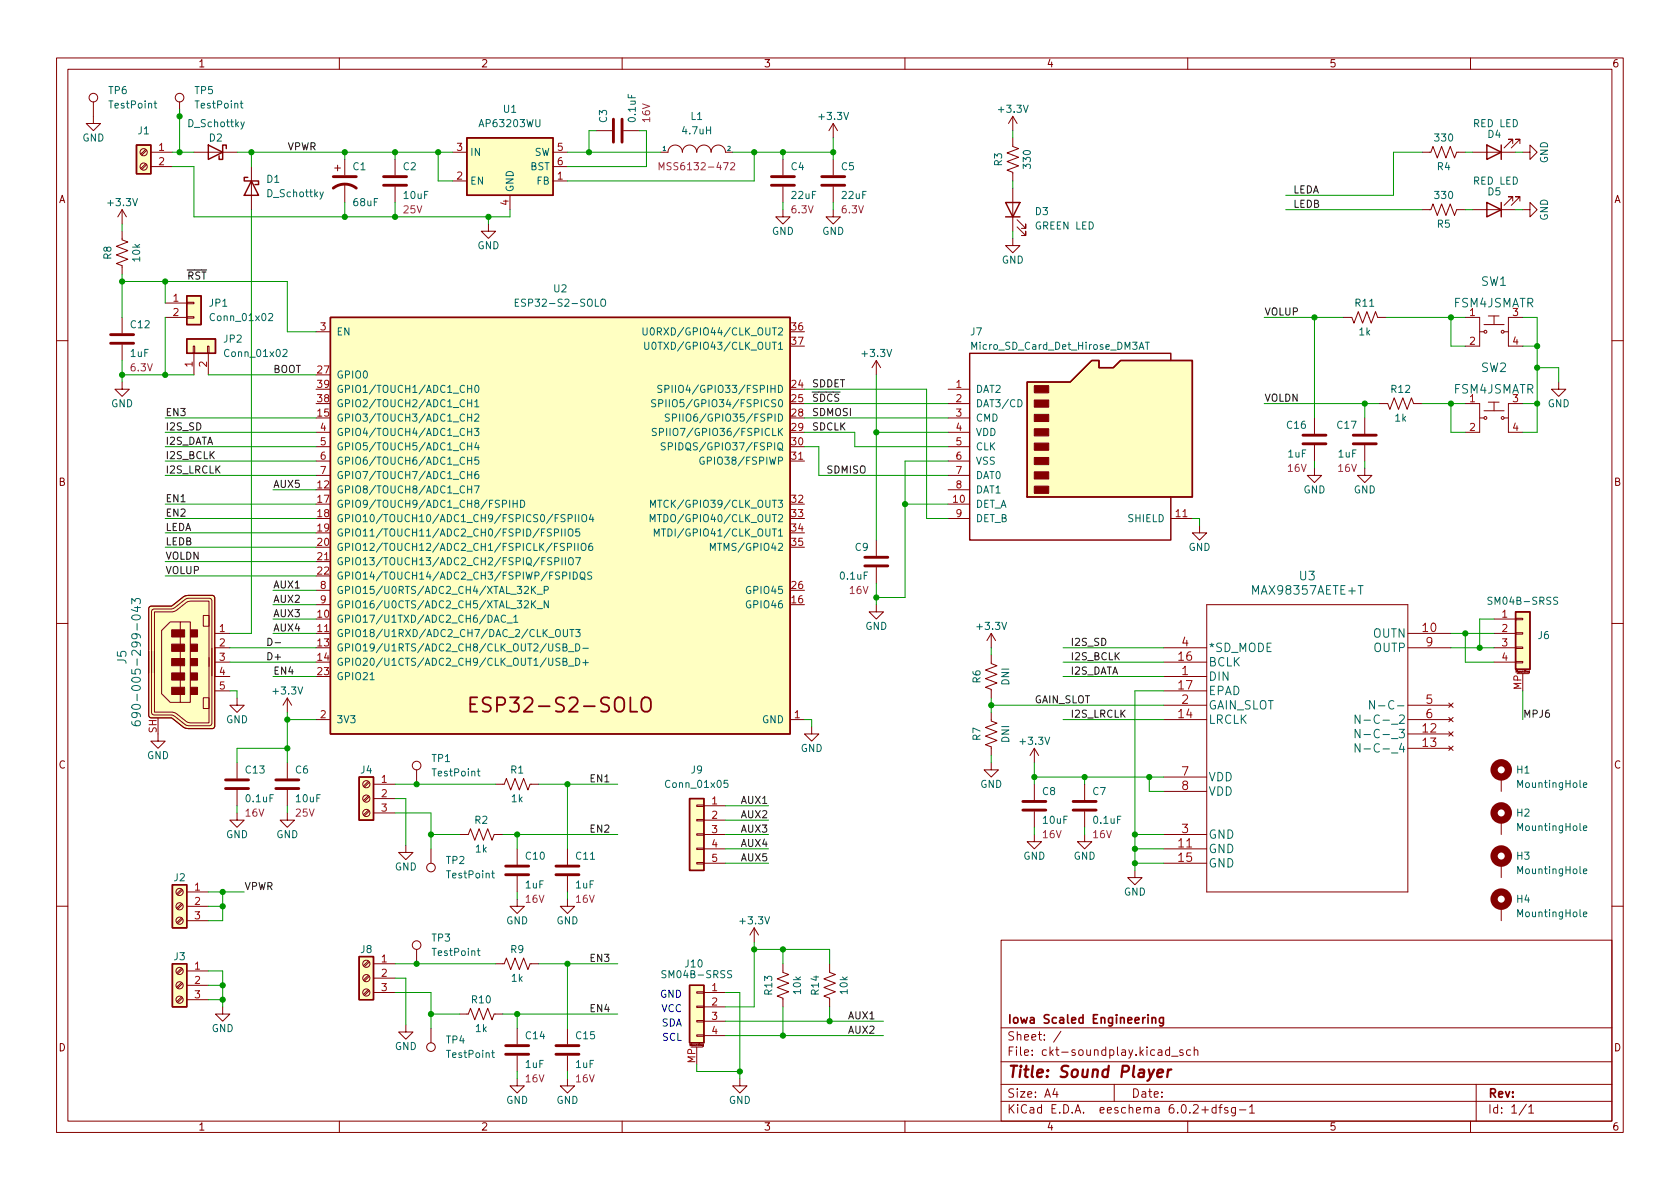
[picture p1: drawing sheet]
<svg xmlns="http://www.w3.org/2000/svg" width="297mm" height="210mm" viewBox="0 0 297 210" stroke-linecap="round" stroke-linejoin="round" font-family="sans-serif">
<g fill="none" stroke="#840000" stroke-width=".18">
<path d="M10 10.2h277v190.1h-277zM12 12.2h273v186.1h-273zM16.5 18v3.8h1.3l-1.3 1.3-1.3-1.3h1.3M31.7 18v2.6M60 10.2v2M110 10.2v2M160 10.2v2M210 10.2v2M260 10.2v2M21.6 37.1v2.5M21.6 37.1l-.8 1.2M21.6 37.1l.8 1.2"/>
<path d="M25.8 29l-.9 .8M25.8 26.4l-.9 .8M25.9 29.1l-.8 .9M25.9 26.6l-.8 .8M26.7 26.9h3.8M26.7 29.5h3.8M34.3 26.9h7.6M44.4 29.5v7.6M59.2 29.7h1M59.7 29.2v1M61 28.2v2.8M61 32.5v3.3"/>
<path d="M69.8 28.2v2.8M69.8 33v2.8M80 26.9h2.5M80 32h2.5M86.4 39.6v1.3h1.2l-1.2 1.3-1.3-1.3h1.3M90.2 34.5v2.6M97.8 26.9h2.5M97.8 32h2.5M97.8 29.5h2.5M105.4 23.1h2.8M110.2 23.1h2.8M116.8 26.9h1.3a1.27 1.27 0 0 1 1.3-1.3 1.27 1.27 0 0 1 1.2 1.3 1.27 1.27 0 0 1 1.3-1.3 1.27 1.27 0 0 1 1.3 1.3 1.27 1.27 0 0 1 1.3-1.3 1.27 1.27 0 0 1 1.2 1.3 1.27 1.27 0 0 1 1.3-1.3 1.27 1.27 0 0 1 1.3 1.3h1.2"/>
<path d="M138.4 37.1v1.2h1.3l-1.3 1.3-1.2-1.3h1.2M138.4 28.2v2.8M138.4 33v2.8M147.3 37.1v1.2h1.3l-1.3 1.3-1.3-1.3h1.3M147.3 21.8l-.7 1.3M147.3 21.8v2.6M147.3 28.2v2.8M147.3 33v2.8M147.3 21.8l.8 1.3M179.1 24.4v1.5l1 .4-2 .7 2 .8-2 .8 2 .7-2 .8 1 .4v1.5M179.1 20.6v2.5M179.1 33.3v7.6"/>
<path d="M179.1 20.6l-.8 1.2M179.1 20.6l.7 1.2M179.8 38.9l1.6 1.5v-.8v.8h-.8M251.5 37.1h1.5l.4-1 .7 2 .8-2 .8 2 .7-2 .8 2 .4-1h1.5M251.5 26.9h1.5l.4-1 .7 2 .8-2 .8 2 .7-2 .8 2 .4-1h1.5M260.3 37.1h7.7M260.3 26.9h7.7M267.5 35.6v-.8h-.8h.8l-1.6 1.5M267.5 25.4v-.8h-.8h.8l-1.6 1.6M268.7 35.6v-.8h-.7h.7l-1.5 1.5M268.7 25.4v-.8h-.7h.7l-1.5 1.6M269.2 26.9h1.3v-1.3l1.3 1.3-1.3 1.3v-1.3"/>
<path d="M269.2 37.1h1.3v-1.3l1.3 1.3-1.3 1.2v-1.2M21.6 40.9v1.5l1 .4-2 .8 2 .7-2 .8 2 .7-2 .8 1 .4v1.5M21.6 56.1v2.8M29.2 53.6h3.8M29.2 56.1h3.8M33 56h1.3v.3h-1.3zM33 53.5h1.3v.2h-1.3zM55.9 58.7h2.5M179.1 42.2v1.2h1.2l-1.2 1.3-1.3-1.3h1.3M179.8 40.1l1.6 1.6v-.8v.8h-.8M237.5 56.1h1.5l.4 1 .8-2 .7 2 .8-2 .7 2 .8-2 .4 1h1.5M259.1 56.1h2.5v5.1h-2.5"/>
<path d="M261.6 58.7h.8M262.4 57.4h3.5M263.1 55.9h1.9M264.2 55.9v1.5M265.9 58.7h.8M269.2 56.1h-2.5v5.1h2.5M10 60.2h2M21.6 67.6v1.2h1.3l-1.3 1.3-1.3-1.3h1.3M21.6 61v2.7M34.2 61.2h.2v1.3h-.2zM34.3 62.5v3.8M36.7 61.2h.3v1.3h-.3z"/>
<path d="M36.8 62.5v3.8M55.9 76.4h2.5M55.9 79h2.5M154.9 63.7l-.7 1.3M154.9 63.7v2.6M154.9 63.7l.8 1.3M167.6 73.9h3.8M167.6 71.4h3.8M167.6 76.4h3.8M167.6 79h3.8M167.6 68.8h3.8M232.4 73.9v2.8"/>
<path d="M232.4 78.7v2.8M241.3 73.9v2.8M241.3 78.7v2.8M243.8 71.4h1.6l.3 1 .8-2 .8 2 .7-2 .8 2 .8-2 .3 1h1.6M259.1 71.4h2.5v5h-2.5M261.6 73.9h.8M262.4 72.6h3.5M263.1 71.1h1.9M264.2 71.1v1.5M265.9 73.9h.8M269.2 71.4h-2.5v5h2.5M275.6 67.6v1.2h1.3l-1.3 1.3-1.3-1.3h1.3"/>
<path d="M285 60.2h2M55.9 99.3h2.5M55.9 81.5h2.5M55.9 84.1h2.5M139.7 81.5h2.5M154.9 95.5v2.8M167.6 81.5h3.8M167.6 84.1h3.8M167.6 89.1h3.8M167.6 91.7h3.8M167.6 86.6h3.8M207 91.7h3.8"/>
<path d="M212.1 93v1.2h1.3l-1.3 1.3-1.3-1.3h1.3M232.4 82.8v1.3h-1.3l1.3 1.2 1.3-1.2h-1.3M241.3 82.8v1.3h-1.3l1.3 1.2 1.3-1.2h-1.3M10 110.2h2M26.3 119v-11.2a.51 .51 0 0 1 .6-.6h3.5l2.4-1.8 4.5-.1a.51 .51 0 0 1 .7 .6v13.7h2.6M26.8 119v-10.7a.51 .51 0 0 1 .6-.6l3.2-.1 2.4-1.8h3.8a.51 .51 0 0 1 .7 .6v13.1M27.3 115.1v10.8h3.2l.4 .1 2.1 1.6 .7 .2h3.3v-11.5M31.9 110h1.8v14.2h-1.8zM31.9 110h-1.8l-1.5 1.5v11.2l1.5 1.5h1.8M35.9 108.8h1.1v1.9h-1.1zM37 117.9v-11.6h-3.3l-.7 .2-2.1 1.6-.4 .1h-3.2v10.8M37.5 114.6v13.1a.51 .51 0 0 1-.7 .6h-3.8l-2.4-1.8-3.2-.1a.51 .51 0 0 1-.6-.6v-10.7"/>
<path d="M38 114.5v13.7a.51 .51 0 0 1-.7 .6h-4.5l-2.4-1.9h-3.5a.51 .51 0 0 1-.6-.6v-11.2M38 112h2.6M38 117.1h2.6M38 114.5h2.6M55.9 106.9h2.5M55.9 112h2.5M55.9 104.4h2.5M154.9 106.9v1.3h1.3l-1.3 1.3-1.2-1.3h1.2M154.9 100.3v2.8M175.3 115.8v1.5l1 .4-2.1 .8 2.1 .7-2.1 .8 2.1 .8-2.1 .7 1.1 .4v1.5M175.3 112v2.5M175.3 112l-.8 1.3"/>
<path d="M175.3 112l.7 1.3M205.7 119.6h7.7M205.7 117.1h7.7M205.7 114.5h7.7M213.4 106.9h35.5v50.8h-35.5zM248.9 112h7.6M248.9 114.5h7.6M264.2 112h3.8M264.2 117.1h3.8M264.2 114.5h3.8M264.2 109.5h3.8M268 117h1.2v.2h-1.2z"/>
<path d="M268 114.4h1.2v.3h-1.2zM268 111.9h1.2v.2h-1.2zM268 109.3h1.2v.3h-1.2zM268.2 119.1h2.1M269.2 119.1v3.1M270.4 118.7v.3h-.1M270.4 118.7h-.2l.1 .2h.1M285 110.2h2M27.9 129.8v1.3h1.3l-1.3 1.2-1.2-1.2h1.2M35.9 123.4h1.1v1.9h-1.1zM38 122.2h2.6M41.9 123.4v1.3h1.3l-1.3 1.3-1.3-1.3h1.3"/>
<path d="M41.9 134.9v2.8M41.9 139.7v2.8M50.8 123.4l-.8 1.3M50.8 123.4v2.6M50.8 134.9v2.8M50.8 139.7v2.8M50.8 123.4l.8 1.3M55.9 127.2h2.5M65.1 138.2l-.8 .8M65.3 138.3l-.9 .9M66 138.7h3.8M73.7 136.1v2.6"/>
<path d="M87.6 138.7h1.6l.3-1 .8 2 .8-2 .7 2 .8-2 .7 2 .4-1h1.5M139.7 127.2h2.5M143.5 128.5v1.3h1.3l-1.3 1.3-1.3-1.3h1.3M175.3 126v1.5l1 .4-2.1 .7 2.1 .8-2.1 .8 2.1 .7-2.1 .8 1.1 .4v1.5M175.3 134.9v1.2h1.2l-1.2 1.3-1.3-1.3h1.3M182.9 132.3v2.6M182.9 138.7v2.8M182.9 132.3l-.8 1.3M182.9 132.3l.7 1.3M191.8 138.7v2.8M205.7 127.2h7.7M205.7 122.2h7.7"/>
<path d="M205.7 124.7h7.7M205.7 137.4h7.7M205.7 139.9h7.7M248.9 129.8h7.6M248.9 132.3h7.6M248.9 127.2h7.6M248.9 124.7h7.6M256.2 129.4l.7 .8M256.2 131.9l.7 .8M256.2 124.3l.7 .8M256.2 126.9l.7 .7M256.9 129.4l-.7 .8"/>
<path d="M256.9 131.9l-.7 .8M256.9 124.3l-.7 .8M256.9 126.9l-.7 .7M265.4 137.4v2.5M32.1 159.8l-.9 .8M32.1 157.2l-.9 .9M32.3 159.9l-.9 .9M32.3 157.4l-.9 .8M33 157.7h3.8M41.9 143.8v1.2h1.3l-1.3 1.3-1.3-1.3h1.3M50.8 143.8v1.2h1.3l-1.3 1.3-1.3-1.3h1.3M65.1 143.3l-.8 .8"/>
<path d="M65.1 140.7l-.8 .8M65.3 143.4l-.9 .9M65.3 140.9l-.9 .8M66 141.2h3.8M66 143.8h3.8M71.8 149.5v1.2h1.2l-1.2 1.3-1.3-1.3h1.3M76.2 150.1v2.5M81.3 147.6h1.5l.4-1 .7 2 .8-2 .8 2 .7-2 .8 2 .4-1h1.5M91.4 159v1.3h1.3l-1.3 1.2-1.2-1.2h1.2M91.4 150.1v2.8M91.4 154.9v2.8M100.3 159v1.3h1.3l-1.3 1.2-1.2-1.2h1.2"/>
<path d="M100.3 150.1v2.8M100.3 154.9v2.8M123.2 152.5h1.3v.3h-1.3zM123.2 150h1.3v.2h-1.3zM123.2 147.4h1.3v.3h-1.3zM123.2 144.9h1.3v.3h-1.3zM123.2 142.4h1.3v.2h-1.3zM124.5 147.6h3.8M124.5 142.5h3.8M124.5 145h3.8M124.5 150.1h3.8M124.5 152.6h3.8"/>
<path d="M182.9 147.6v1.2h1.2l-1.2 1.3-1.3-1.3h1.3M182.9 143.5v2.8M191.8 147.6v1.2h1.2l-1.2 1.3-1.3-1.3h1.3M191.8 143.5v2.8M200.7 153.9v1.3h1.2l-1.2 1.3-1.3-1.3h1.3M205.7 147.6h7.7M205.7 150.1h7.7M205.7 152.6h7.7M265.4 145v2.6M265.4 152.6v2.6M10 160.2h2M32.1 176.3l-.9 .8"/>
<path d="M32.1 173.7l-.9 .9M32.1 171.2l-.9 .8M32.1 162.3l-.9 .8M32.3 176.4l-.9 .9M32.3 173.9l-.9 .8M32.3 171.4l-.9 .8M32.3 162.5l-.9 .8M33 171.7h3.8M33 174.2h3.8M33 176.8h3.8M33 160.3h3.8M33 162.8h3.8"/>
<path d="M39.4 178v1.3h1.2l-1.2 1.3-1.3-1.3h1.3M65.1 175l-.8 .8M65.1 172.5l-.8 .8M65.1 169.9l-.8 .9M65.3 175.2l-.9 .8M65.3 172.6l-.9 .9M65.3 170.1l-.9 .8M66 170.4h3.8M66 173h3.8M66 175.5h3.8M73.7 167.9v2.5M81.3 179.3h1.5l.4-1 .7 2 .8-2 .8 2 .7-2 .8 2 .4-1h1.5"/>
<path d="M87.6 170.4h1.6l.3-1 .8 2 .8-2 .7 2 .8-2 .7 2 .4-1h1.5M123.2 177.9h1.3v.3h-1.3zM123.2 175.4h1.3v.2h-1.3zM124.5 175.5h3.8M124.5 178h3.8M133.3 164.1l-.7 1.2M133.3 164.1v2.5M133.3 164.1l.8 1.2M138.4 170.4v1.6l1 .3-2 .8 2 .8-2 .7 2 .8-2 .7 1 .4v1.5M146.7 170.4v1.6l1 .3-2 .8 2 .8-2 .7 2 .8-2 .7 1 .4v1.5M177 166.3h108v32h-108zM265.4 160.3v2.5"/>
<path d="M285 160.2h2M60 198.3v2M71.8 181.2v1.3h1.2l-1.2 1.3-1.3-1.3h1.3M76.2 181.9v2.5M91.4 190.7v1.3h1.3l-1.3 1.3-1.2-1.3h1.2M91.4 181.9v2.8M91.4 186.7v2.8M100.3 190.7v1.3h1.3l-1.3 1.3-1.2-1.3h1.2M100.3 181.9v2.8M100.3 186.7v2.8M110 198.3v2M122.2 185.2h2"/>
<path d="M123.2 183h1.3v.3h-1.3zM123.2 180.5h1.3v.2h-1.3zM123.2 185.2v3M124.4 184.7v.3l-.2 .1M124.4 184.7l-.2 .1v.1h.2M124.5 180.6h3.8M124.5 183.1h3.8M130.8 190.7v1.3h1.3l-1.3 1.3-1.3-1.3h1.3M160 198.3v2M177 194.8h108M177 191.8h108M177 187.8h108"/>
<path d="M177 181.8h108M186.5 192.5l-.4 1h1M186.9 193v1M187.6 182.4l-1.3 1.9M197 191.8v3M206.8 185.7l-.4-.1-.3 .3v.4l.1 .3h.6M206.8 185.1v1.5M207.1 186.8h1.2M209.1 185.7l-.3-.1-.2 .2v.3l.5 .1v.4h-.5M210 198.3v2M210.5 185.7l-.4-.1-.3 .3v.4l.1 .3h.6M211.1 185.8l.3-.2 .3 .1 .1 .9"/>
<path d="M211.1 185.1v1.5M215 195.9l-.4-.1-.3 .3v.4l.1 .3h.6M215 195.3v1.5M215.5 195.8h.6M216.1 195.3l-.4 .2v1.3M217.1 195.9l-.4-.1-.2 .2 .1 .3 .5 .1v.4h-.6M218.4 195.8v1.2l-.3 .3h-.3M218.4 195.9l-.4-.1-.3 .3v.4l.2 .3h.5M219.1 196.3h1.2M220.9 195.8l.5-.5v1.5M220.9 196.8h.9M260 198.3v2"/>
<path d="M261 191.8v6.5M269.9 195.3l-1.3 1.9M270.3 195.8l.4-.5v1.5M270.3 196.8h.9"/>
<circle cx="16.5" cy="17.3" r=".76"/>
<circle cx="31.7" cy="17.3" r=".76"/>
<circle cx="25.4" cy="26.9" r=".63"/>
<circle cx="25.4" cy="29.5" r=".63"/>
<circle cx="262.6" cy="58.7" r=".25"/>
<circle cx="265.7" cy="58.7" r=".25"/>
<circle cx="262.6" cy="73.9" r=".25"/>
<circle cx="265.7" cy="73.9" r=".25"/>
<circle cx="64.8" cy="138.7" r=".63"/>
<circle cx="73.7" cy="135.4" r=".76"/>
<circle cx="31.7" cy="157.7" r=".63"/>
<circle cx="64.8" cy="143.8" r=".63"/>
<circle cx="64.8" cy="141.2" r=".63"/>
<circle cx="76.2" cy="153.4" r=".76"/>
<circle cx="31.7" cy="160.3" r=".63"/>
<circle cx="31.7" cy="171.7" r=".63"/>
<circle cx="31.7" cy="162.8" r=".63"/>
<circle cx="31.7" cy="176.8" r=".63"/>
<circle cx="31.7" cy="174.2" r=".63"/>
<circle cx="64.8" cy="170.4" r=".63"/>
<circle cx="64.8" cy="175.5" r=".63"/>
<circle cx="64.8" cy="173" r=".63"/>
<circle cx="73.7" cy="167.1" r=".76"/>
<circle cx="76.2" cy="185.2" r=".76"/>
</g>
<path d="M204.6 189.8l1-.2v-.4l-.2-.1-.6 .1-.2 1 .2 .3 .6-.1M206.5 189.1l-.1 1.4M207.1 189.1l-.4 .1-.2 .3" fill="none" stroke="#840000" stroke-width=".4"/>
<path d="M203.7 179.9v1M205.7 179.9v1.2l-.3 .3h-.3M203.7 180.1l.2-.2 .4 .1v.9M205.7 180l-.4-.1-.3 .3v.4l.1 .3h.6" fill="none" stroke="#840000" stroke-width=".3"/>
<g fill="none" stroke="#840000" stroke-width=".51">
<path d="M58.9 33.3a3.3 3.3 0 0 1 4.1 0M58.9 31.2h4.1M67.8 32.8h4.1M67.8 31.2h4.1M108.5 21.1v4M110 21.1v4M136.4 32.8h4.1M136.4 31.2h4.1M145.3 32.8h4.1M145.3 31.2h4.1M19.6 59.2h4M19.6 60.7h4"/>
<path d="M230.4 78.5h4M230.4 77h4M239.3 78.5h4M239.3 77h4M152.9 98.5h4.1M152.9 100.1h4.1M39.9 139.4h4M39.9 137.9h4M48.8 139.4h4M48.8 137.9h4M89.4 154.7h4.1M89.4 153.2h4.1"/>
<path d="M98.3 154.7h4.1M98.3 153.2h4.1M180.8 143.3h4.1M180.8 141.7h4.1M189.7 143.3h4.1M189.7 141.7h4.1M89.4 186.4h4.1M89.4 184.9h4.1M98.3 186.4h4.1M98.3 184.9h4.1"/>
</g>
<g fill="none" stroke="#840000" stroke-width=".25">
<path d="M24.1 25.6h2.6v5.1h-2.6zM36.8 25.6l2.6 1.3-2.6 1.3zM40 26.3v-.7h-.6v2.6h-.7v-.6M43.8 31.4h-.6v.6h2.5v.6h-.6M44.4 32l1.3 2.5h-2.5zM82.5 24.4h15.3v10.1h-15.3zM177.8 35.8h2.5l-1.2 2.5zM177.8 38.3h2.5M262.9 35.8l2.5 1.3-2.5 1.2zM262.9 25.6l2.5 1.3-2.5 1.3zM265.4 25.6v2.6M265.4 35.8v2.5"/>
<path d="M33 52.3h2.6v5.1h-2.6zM33 59.9h5.1v2.6h-5.1zM58.4 56.1h81.3v73.7h-81.3zM181.6 67.6h7.6l3.8-3.9h1.3v1.3h2.5l1.3-1.3h12.7v24.2h-29.2zM207 63.7v-1.2h-35.6v33h35.6v-7.6M268 108.2h2.5v10.2h-2.5zM63.5 137.4h2.5v7.6h-2.5zM30.5 156.5h2.5v7.6h-2.5zM121.9 141.2h2.6v12.7h-2.6zM30.5 170.4h2.5v7.6h-2.5zM63.5 169.2h2.5v7.6h-2.5zM121.9 174.2h2.6v10.2h-2.6z"/>
</g>
<g fill="none" stroke="#840000" stroke-width="1.3">
<circle cx="265.4" cy="136.1" r="1.27"/>
<circle cx="265.4" cy="143.8" r="1.27"/>
<circle cx="265.4" cy="151.4" r="1.27"/>
<circle cx="265.4" cy="159" r="1.27"/>
</g>
<g fill="none" stroke="#006464" stroke-width=".18">
<path d="M27.2 18.3h.5M27.4 17.8v1.1l.3 .2M42.5 18.3h.5M42.7 17.8v1.1l.3 .2M43.2 21.6l-.4 1.1-.2 .1M57.2 33.9l-.5 1.2-.1 .1M47.5 55.6l.5-.2 .2 .4-.8 .9h.8M91.1 53.5h.4M91.7 52.9h-.6v1.3h.6M106.3 53.1l.2-.2a.43 .43 0 0 1 .6 .4v.4a.42 .42 0 0 1-.5 .5 .42 .42 0 0 1-.4-.5zM113.7 58v1l.2 .2h.4l.1-.2v-1M115.1 58h.2a.68 .68 0 0 1 .4 .6 .68 .68 0 0 1-.4 .6 .84 .84 0 0 1-.2-1.2z"/>
<path d="M50 61.9l.5-.1 .3 .3-.8 1h.8M82.7 73.8h.7M82.7 70.7v1.2M82.7 71.3h.7M82.7 68.7h.7M82.7 76.4h.7M82.7 78.9h.7M83.4 68.1v1.3M83.4 70.7v1.2M83.4 73.2v1.3M83.4 75.8v1.2M83.4 78.3v1.3"/>
<path d="M83.9 75.8h.8l-.5 .4 .4 .2v.5l-.2 .1-.5-.1M83.9 73.3l.5-.1 .3 .4-.8 .9h.8M83.9 71l.4-.3v1.2M83.9 71.9h.8M84.1 68.3l.1-.2a.68 .68 0 0 1 .5 .7 .68 .68 0 0 1-.5 .6l-.1-.1-.2-.4zM84.2 78.2l-.3 .9h.8M84.5 78.7v.9M114 60.5v1l.2 .3 .4-.1 .1-.2v-1M115.4 60.6l.2-.1a.68 .68 0 0 1 .4 .6 .68 .68 0 0 1-.4 .7 .84 .84 0 0 1-.2-1.2zM115.9 70.7h-.5l-.1 .1v.4l.5 .2 .1 .3-.2 .2h-.5M116.1 75.8h-.5l-.2 .1v.3l.5 .3 .2 .3-.3 .2h-.5M116.5 71.3h.6l.1-.2-.1-.3-.6-.1v1.2"/>
<path d="M116.6 76.4h.6l.1-.2v-.3l-.7-.1v1.2M117 68.2l-.5-.1-.1 .2v.3l.5 .3 .1 .3-.2 .2-.5-.1M117.6 68.8l.6-.1 .1-.1-.1-.3-.6-.2v1.3M117.6 78.4l-.5-.1-.1 .1v.4l.5 .2 .1 .3-.2 .3-.5-.1M118.2 79l.6-.1 .1-.2-.1-.3-.6-.1v1.3M118.3 73.3l-.4-.1-.2 .1v.4l.5 .2 .1 .3-.2 .3-.5-.1M118.9 73.9l.6-.1 .1-.2v-.3l-.7-.1v1.3M180 70.7a.64 .64 0 0 1 .7 .6 .64 .64 0 0 1-.7 .6zM201.4 61.8l.4-1.3 .5 1.3M202.5 60.5h.7M202.9 60.5v1.3M82.7 86.5h.7"/>
<path d="M82.7 81.4h.7M82.7 84h.7M83.4 80.8v1.3M83.4 83.4v1.2M83.4 85.9v1.3M83.9 85.9h.8l-.5 1.3M84.5 83.4h-.3a.85 .85 0 0 0 0 1.2l.4-.1 .1-.4-.3-.2h-.2l-.3 .2M84.6 80.8h-.6l-.1 .6 .2-.1 .4 .1 .2 .2-.1 .4-.2 .1-.5-.1M90.1 88.5v1.2M90.7 88.5v1.2M90.7 89.1h.7M91.4 88.5v1.2"/>
<path d="M92 88.5a.64 .64 0 0 1 .8 .6 .64 .64 0 0 1-.8 .6zM98 94.2l.6-.1 .2-.1-.1-.3-.7-.2v1.3M98.1 99.3l.6-.1 .1-.2v-.3l-.7-.1v1.3M99.3 93.5v1.3M99.4 98.6v1.3M99.9 93.5v1.3M100 98.6v1.3M100.3 96.7h.6l.2-.2-.1-.3-.7-.1v1.2M100.5 91.7l.6-.1 .1-.2-.1-.3-.6-.1v1.3M100.5 93.7l.3-.2a.43 .43 0 0 1 .5 .5v.4a.42 .42 0 0 1-.4 .4 .42 .42 0 0 1-.4-.4zM100.6 98.8l.2-.2a.43 .43 0 0 1 .6 .4v.5a.42 .42 0 0 1-.5 .4 .42 .42 0 0 1-.4-.4zM101.6 96.1v1.2"/>
<path d="M101.7 91v1.3M101.8 98.6h.8l-.5 1.3M102.2 96.1v1.2M102.3 91v1.3M102.5 93.5h-.7v.6l.2-.1 .4 .1 .1 .2v.4l-.2 .1-.5-.1M102.9 91.2l.3-.2a.43 .43 0 0 1 .5 .4v.4a.42 .42 0 0 1-.4 .5 .42 .42 0 0 1-.4-.5zM102.9 96.1h.2a.43 .43 0 0 1 .5 .4v.4a.42 .42 0 0 1-.4 .5 .42 .42 0 0 1-.4-.5v-.4zM104.5 90.9l-.3 .9h.8M104.7 96.1h-.4a.86 .86 0 0 0 0 1.2l.4-.1 .1-.4-.2-.2h-.3l-.2 .2M104.8 91.4v.9M115 92.3v-1.3l.4 .9 .4-.9v1.3M115 89.7v-1.2l.4 .9 .5-.9v1.2"/>
<path d="M115.7 94.8v-1.3l.4 .9 .4-.9v1.3M116.2 91h.8M116.3 88.5h.7M117 93.5h.7M124.5 80.9a.59 .59 0 0 0-.8 .6 .59 .59 0 0 0 .8 .5v-.4h-.2M125.6 97.3v-1.2l.4 .9 .5-.9v1.2M23.3 106.8v-1l.6 .5 .1-.4h.7l.1 .2v.5l-.1 .2M23.8 107.4h1M24.3 107.2v1l-1.1-.4M89.4 108.9a.6 .6 0 0 0-.8 .4 .6 .6 0 0 0 .5 .7l.3-.1M89.6 110.2h1M90.8 109.1l.4-.3v1.2"/>
<path d="M90.8 110h.8M94 103.7v1.3M94 106.2v1.3M94.2 104.2l.5 .8M94.2 106.8l.5 .7M94.7 103.7l-.7 .7M94.7 106.2l-.7 .8M95 105.1h.9M95 107.6h.9M96.2 104.4l.6-.1 .1-.2v-.3l-.7-.1v1.3M96.9 106.2v1.3l-.7-1.3v1.3M98.3 111.5l.2-.2a.43 .43 0 0 1 .6 .4v.5a.42 .42 0 0 1-.5 .4 .42 .42 0 0 1-.4-.4z"/>
<path d="M99 113.9h-.5l-.2 .1v.3l.6 .3 .1 .3-.2 .2h-.5M99.5 114.5l.6-.1 .1-.2v-.2l-.7-.1v1.2h.5l.2-.1 .1-.3-.3-.2M99.5 117l.6-.1 .1-.1v-.3l-.7-.1v1.3h.5l.2-.2 .1-.3-.3-.2M99.6 111.3v1l.2 .3 .4-.1 .1-.2v-1M100.5 115.2h1M100.5 117.8h1M100.8 111.3h.7M100.8 101.2v1.2M101.1 111.3v1.3M101.4 101.2a.64 .64 0 0 1 .7 .6 .64 .64 0 0 1-.7 .6zM101.8 111.3h.8l-.5 .5 .4 .1v.6l-.2 .1-.5-.1M101.8 113.9a.64 .64 0 0 1 .7 .6 .64 .64 0 0 1-.7 .6z"/>
<path d="M101.8 116.4a.64 .64 0 0 1 .7 .6 .64 .64 0 0 1-.7 .7zM102.6 101.3l.3-.1a.43 .43 0 0 1 .5 .4v.4a.42 .42 0 0 1-.4 .4 .42 .42 0 0 1-.4-.4zM102.8 102.1l.7 .4M103.1 114.6h.9M103.1 117.2h.9M103.5 116.7v1M104.6 101.2h-.5l-.1 .1v.3l.5 .3 .1 .3-.2 .2h-.5M275.4 105.7l-.5-.1-.2 .1v.4l.6 .2 .1 .3-.2 .3-.5-.1M23.3 127.6a.6 .6 0 0 0 .6 .7h.6l.2-.1 .1-.4-.1-.3h-.5l-.3 .1v.4l.3 .3M23.9 126l.3 .3v.4l-.3 .2-.5-.2-.1-.4 .1-.2a1.01 1.01 0 0 1 1.4 .4v.2M65.4 120.2h.8M84.4 136.4h.5"/>
<path d="M84.6 136v1l.3 .2M128.7 138h-.6l-.1 .6 .2-.1h.4l.1 .2v.4l-.2 .2-.5-.2M240.5 129v1.5l-.9-1.5v1.5M240.5 131.5v1.5l-.9-1.5v1.5M240.5 126.4v1.5l-.9-1.5v1.5M241.2 129.9h1.1M241.2 132.4h1.1M241.2 127.4h1.1M243 123.9v1.5l-.8-1.5v1.5M280 138.8l.6-.1-.1-.2-.4-.1-.1 .2v.6h.5M86.9 154.4h.5M87.1 154v1.1l.3 .2"/>
<path d="M280 154.1l.6-.2-.1-.2-.4-.1-.1 .2v.6h.5M280 146.4l.6-.1-.1-.2-.4-.1-.1 .2v.6h.5M84.4 168.1h.5M84.6 167.7v1.1l.3 .2M129.4 171.7l-.5-.1-.3 .3 .2 .3 .5 .2v.4l-.2 .1-.5-.1M280 161.7l.6-.1-.1-.3h-.4l-.1 .1v.7h.5M86.9 186.2h.5M87.1 185.7v1.1l.3 .2"/>
</g>
<g fill="#ffffc2" stroke="#ffffc2" stroke-width=".18">
<path d="M121.9 141.2h2.6v12.7h-2.6z"/>
<path d="M63.5 169.2h2.5v7.6h-2.5z"/>
<path d="M268 108.2h2.5v10.2h-2.5z"/>
<path d="M82.5 24.4h15.3v10.1h-15.3z"/>
<path d="M33 52.3h2.6v5.1h-2.6z"/>
<path d="M33 59.9h5.1v2.6h-5.1z"/>
<path d="M24.1 25.6h2.6v5.1h-2.6z"/>
<path d="M58.4 56.1h81.3v73.7h-81.3z"/>
<path d="M26.4 107.3l.3-.1h3.7l2.4-1.8 4.5-.1a.51 .51 0 0 1 .7 .6v13.7l-11.7-.6v-11.4z"/>
<path d="M26.3 115.1l11.7-.6v13.7a.51 .51 0 0 1-.7 .6h-4.5l-2.4-1.9h-3.5a.51 .51 0 0 1-.6-.6z"/>
<path d="M181.6 67.6h7.6l3.8-3.9h1.3v1.3h2.5l1.3-1.3h12.7v24.2h-29.2z"/>
<path d="M30.5 170.4h2.5v7.6h-2.5z"/>
<path d="M30.5 156.5h2.5v7.6h-2.5z"/>
<path d="M121.9 174.2h2.6v10.2h-2.6z"/>
<path d="M63.5 137.4h2.5v7.6h-2.5z"/>
</g>
<path d="M116.5 30v-1.2l.5 .9 .4-.9v1.2M129.2 28.9l.5-.1 .2 .3-.8 .9h.8" fill="none" stroke="#840084" stroke-width=".18"/>
<path d="M83.2 124.5h.8M84.4 123.3h-1.2v2.6h1.2M113.5 123.7a.85 .85 0 0 1 1-.4 .85 .85 0 0 1 .6 .9v.8a.85 .85 0 0 1-.9 .9 .85 .85 0 0 1-.8-.9z" fill="none" stroke="#840000" stroke-width=".32"/>
<g fill="#840000" stroke="#840000" stroke-width=".18">
<path d="M30.4 121.5h2.2v1.3h-2.2z"/>
<path d="M30.4 119h2.2v1.3h-2.2z"/>
<path d="M30.4 116.5h2.2v1.2h-2.2z"/>
<path d="M30.4 113.9h2.2v1.3h-2.2z"/>
<path d="M30.4 111.4h2.2v1.2h-2.2z"/>
<path d="M33.7 121.5h1.2v1.3h-1.2z"/>
<path d="M33.7 119h1.2v1.3h-1.2z"/>
<path d="M33.7 116.5h1.2v1.2h-1.2z"/>
<path d="M33.7 113.9h1.2v1.3h-1.2z"/>
<path d="M33.7 111.4h1.2v1.2h-1.2z"/>
<path d="M182.9 86h2.5v1.2h-2.5z"/>
<path d="M182.9 83.4h2.5v1.3h-2.5z"/>
<path d="M182.9 80.9h2.5v1.3h-2.5z"/>
<path d="M182.9 78.4h2.5v1.2h-2.5z"/>
<path d="M182.9 75.8h2.5v1.3h-2.5z"/>
<path d="M182.9 73.3h2.5v1.2h-2.5z"/>
<path d="M182.9 70.7h2.5v1.3h-2.5z"/>
<path d="M182.9 68.2h2.5v1.3h-2.5z"/>
</g>
<path d="M47.4 112.9a.64 .64 0 0 1 .7 .6 .64 .64 0 0 1-.7 .6zM48.6 113.7h1" fill="none" stroke="#0f0f0f" stroke-width=".18"/>
<g fill="none" stroke="#009600" stroke-width=".18">
<path d="M31.7 19.3v7.6M21.6 39.6v1.3M30.5 29.5h3.8v8.8h55.9v-1.2M30.5 26.9h3.8M41.9 26.9h38.1M44.4 37.1v74.9h-3.8M44.4 26.9v2.6M61 26.9v1.3M61 35.8v2.5M69.8 26.9v1.3M69.8 35.8v2.5M77.5 26.9v5.1h2.5"/>
<path d="M86.4 38.3v1.3M100.3 26.9h16.5M105.4 23.1h-1.3v3.8M113 23.1h1.3v6.4h-14M129.5 26.9h17.8M133.3 26.9v5.1h-33M138.4 26.9v1.3M138.4 35.8v1.3M147.3 24.4v3.8M147.3 35.8v1.3M179.1 23.1v1.3M179.1 32v1.3"/>
<path d="M227.3 37.1h24.2M251.5 26.9h-5.1v7.6h-19.1M259.1 26.9h1.2M259.1 37.1h1.2M268 26.9h1.2M268 37.1h1.2M21.6 49.8h29.2v8.9h5.1M21.6 48.5v7.6M29.2 49.8v3.8M29.2 56.1v10.2M179.1 40.9v1.3M223.5 56.1h14"/>
<path d="M232.4 56.1v17.8M245.1 56.1h14M256.5 56.1v5.1h2.6M269.2 56.1h2.6v20.3h-2.6M21.6 63.7v3.9M21.6 66.3h12.7M29.2 79h26.7M29.2 76.4h26.7M29.2 73.9h26.7M36.8 66.3h19.1M142.2 68.8h21.6v22.9h3.8M142.2 71.4h25.4"/>
<path d="M142.2 79h2.6v5.1h22.8M142.2 76.4h8.9v2.6h16.5M142.2 73.9h25.4M154.9 76.4h12.7M154.9 66.3v29.2M223.5 71.4h20.3M241.3 71.4v2.5M251.5 71.4h7.6M256.5 71.4v5h2.6M269.2 71.4h2.6M269.2 61.2h2.6M271.8 65h3.8v2.6"/>
<path d="M29.2 91.7h26.7M29.2 81.5h26.7M29.2 84.1h26.7M29.2 99.3h26.7M29.2 96.8h26.7M29.2 94.2h26.7M29.2 89.1h26.7M48.3 86.6h7.6M160 89.1h7.6M167.6 81.5h-7.6v24.2h-5.1M210.8 91.7h1.3v1.3M232.4 81.5v1.3"/>
<path d="M241.3 81.5v1.3M29.2 101.8h26.7M40.6 114.5h15.3M40.6 117.1h15.3M48.3 109.5h7.6M48.3 119.6h7.6M48.3 112h7.6M48.3 106.9h7.6M48.3 104.4h7.6M154.9 103.1v3.8M175.3 114.5v1.3M188 119.6h17.7"/>
<path d="M188 114.5h17.7M188 117.1h17.7M256.5 112h7.7M256.5 114.5h7.7M259.1 112v5.1h5.1M264.2 109.5h-2.6v5M40.6 122.2h1.3v1.2M50.8 132.3h-8.9v2.6M50.8 126v8.9M50.8 127.2h5.1M69.8 138.7h17.8M95.2 138.7h14"/>
<path d="M100.3 138.7v11.4M142.2 127.2h1.3v1.3M175.3 123.4v2.6M175.3 133.6v1.3M175.3 124.7h30.4M182.9 137.4h22.8M182.9 134.9v3.8M188 127.2h17.7M191.8 137.4v1.3M203.2 137.4v2.5h2.5M205.7 122.2h-5v31.7M269.2 122.2v5"/>
<path d="M36.8 157.7h6.4M39.4 157.7v5.1h-2.6M41.9 142.5v1.3M50.8 142.5v1.3M69.8 143.8h6.4v6.3M69.8 141.2h2v8.3M76.2 147.6h5.1M88.9 147.6h20.3M91.4 147.6v2.5M91.4 157.7v1.3M100.3 157.7v1.3M128.3 152.6h7.6"/>
<path d="M128.3 150.1h7.6M128.3 147.6h7.6M128.3 145h7.6M128.3 142.5h7.6M182.9 146.3v1.3M191.8 146.3v1.3M200.7 152.6h5M200.7 150.1h5M200.7 147.6h5M36.8 171.7h2.6v6.3M36.8 174.2h2.6M36.8 160.3h2.6"/>
<path d="M36.8 176.8h2.6M69.8 175.5h6.4v6.4M69.8 173h2v8.2M69.8 170.4h17.8M76.2 179.3h5.1M88.9 179.3h20.3M91.4 179.3v2.6M95.2 170.4h14M100.3 170.4v11.5M128.3 175.5h2.5v15.2M133.3 167.9h13.4v2.5M133.3 166.6v11.4h-5"/>
<path d="M138.4 167.9v2.5M138.4 178v5.1M146.7 178v2.6M91.4 189.5v1.2M100.3 189.5v1.2M123.2 188.2v1.3h7.6M128.3 180.6h27.9M128.3 183.1h27.9"/>
</g>
<g fill="#009600" stroke="#009600" stroke-width=".18">
<circle cx="39.4" cy="174.2" r=".46"/>
<circle cx="39.4" cy="160.3" r=".46"/>
<circle cx="39.4" cy="157.7" r=".46"/>
<circle cx="39.4" cy="176.8" r=".46"/>
<circle cx="100.3" cy="170.4" r=".46"/>
<circle cx="146.7" cy="180.6" r=".46"/>
<circle cx="138.4" cy="183.1" r=".46"/>
<circle cx="130.8" cy="189.5" r=".46"/>
<circle cx="73.7" cy="138.7" r=".46"/>
<circle cx="91.4" cy="147.6" r=".46"/>
<circle cx="76.2" cy="147.6" r=".46"/>
<circle cx="100.3" cy="138.7" r=".46"/>
<circle cx="138.4" cy="167.9" r=".46"/>
<circle cx="133.3" cy="167.9" r=".46"/>
<circle cx="73.7" cy="170.4" r=".46"/>
<circle cx="91.4" cy="179.3" r=".46"/>
<circle cx="76.2" cy="179.3" r=".46"/>
<circle cx="203.2" cy="137.4" r=".46"/>
<circle cx="261.6" cy="114.5" r=".46"/>
<circle cx="200.7" cy="152.6" r=".46"/>
<circle cx="259.1" cy="112" r=".46"/>
<circle cx="175.3" cy="124.7" r=".46"/>
<circle cx="160" cy="89.1" r=".46"/>
<circle cx="154.9" cy="105.7" r=".46"/>
<circle cx="154.9" cy="76.4" r=".46"/>
<circle cx="271.8" cy="65" r=".46"/>
<circle cx="271.8" cy="71.4" r=".46"/>
<circle cx="256.5" cy="71.4" r=".46"/>
<circle cx="271.8" cy="61.2" r=".46"/>
<circle cx="138.4" cy="26.9" r=".46"/>
<circle cx="133.3" cy="26.9" r=".46"/>
<circle cx="104.1" cy="26.9" r=".46"/>
<circle cx="147.3" cy="26.9" r=".46"/>
<circle cx="200.7" cy="150.1" r=".46"/>
<circle cx="200.7" cy="147.6" r=".46"/>
<circle cx="182.9" cy="137.4" r=".46"/>
<circle cx="191.8" cy="137.4" r=".46"/>
<circle cx="241.3" cy="71.4" r=".46"/>
<circle cx="232.4" cy="56.1" r=".46"/>
<circle cx="256.5" cy="56.1" r=".46"/>
<circle cx="61" cy="38.3" r=".46"/>
<circle cx="69.8" cy="38.3" r=".46"/>
<circle cx="61" cy="26.9" r=".46"/>
<circle cx="31.7" cy="20.6" r=".46"/>
<circle cx="31.7" cy="26.9" r=".46"/>
<circle cx="77.5" cy="26.9" r=".46"/>
<circle cx="69.8" cy="26.9" r=".46"/>
<circle cx="86.4" cy="38.3" r=".46"/>
<circle cx="44.4" cy="26.9" r=".46"/>
<circle cx="29.2" cy="49.8" r=".46"/>
<circle cx="29.2" cy="66.3" r=".46"/>
<circle cx="21.6" cy="66.3" r=".46"/>
<circle cx="21.6" cy="49.8" r=".46"/>
<circle cx="50.8" cy="127.2" r=".46"/>
<circle cx="50.8" cy="132.3" r=".46"/>
</g>
<text font-size="3.5" fill="#840000" x="85.2" y="126">ESP32-S2-SOLO</text>
<text font-size="2.8" fill="#840000" x="178" y="190.6">Title: Sound Player</text>
<g font-size="2.1" fill="#006464">
<text x="261.9" y="50.5">SW1</text>
<text x="257" y="54.4">FSM4JSMATR</text>
<text x="261.9" y="65.8">SW2</text>
<text x="257" y="69.6">FSM4JSMATR</text>
<text x="221.7" y="105.2">MAX98357AETE+T</text>
<text x="229.8" y="102.6">U3</text>
<text x="242.8" y="112.8">OUTN</text>
<text x="22.4" y="117.4" transform="rotate(-90 22.4 117.4)">J5</text>
<text x="213.6" y="117.8">BCLK</text>
<text x="213.6" y="115.3">*SD_MODE</text>
<text x="242.9" y="115.3">OUTP</text>
<text x="24.9" y="125.2" transform="rotate(-90 24.9 125.2)">690-005-299-043</text>
<text x="213.6" y="120.4">DIN</text>
<text x="213.6" y="122.9">EPAD</text>
<text x="213.6" y="125.5">GAIN_SLOT</text>
<text x="244.3" y="125.5">N-C-</text>
<text x="213.6" y="128">LRCLK</text>
<text x="241.9" y="130.5">N-C-_3</text>
<text x="241.9" y="128">N-C-_2</text>
<text x="241.9" y="133.1">N-C-_4</text>
<text x="213.6" y="138.2">VDD</text>
<text x="213.6" y="140.7">VDD</text>
<text x="213.6" y="148.3">GND</text>
<text x="213.6" y="150.9">GND</text>
<text x="213.6" y="153.4">GND</text>
</g>
<g font-size="2.1" fill="#a90000">
<text x="251.6" y="111.8">10</text>
<text x="208.4" y="116.8">16</text>
<text x="209" y="119.4">1</text>
<text x="209" y="114.3">4</text>
<text x="252.1" y="114.3">9</text>
<text x="208.4" y="121.9">17</text>
<text x="209" y="124.5">2</text>
<text x="252.1" y="124.5">5</text>
<text x="208.4" y="127">14</text>
<text x="251.6" y="129.5">12</text>
<text x="252.1" y="127">6</text>
<text x="209" y="137.2">7</text>
<text x="251.6" y="132.1">13</text>
<text x="209" y="139.7">8</text>
<text x="208.4" y="149.9">11</text>
<text x="209" y="147.3">3</text>
<text x="208.4" y="152.4">15</text>
</g>
<g font-size="2.1" fill="#840000">
<text x="178" y="184">Sheet: /</text>
<text x="178" y="181">Iowa Scaled Engineering</text>
<text x="178" y="186.7">File: ckt-soundplay.kicad_sch</text>
<text x="178" y="196.9">KiCad E.D.A. eeschema 6.0.2+dfsg-1</text>
<text x="178" y="194.1">Size: A4</text>
<text x="200" y="194.1">Date:</text>
<text x="263" y="194.1">Rev:</text>
<text x="263" y="196.9">Id: 1/1</text>
</g>
<g font-size="1.8" fill="#840000">
<text x="35" y="11.9">1</text>
<text x="85" y="11.9">2</text>
<text x="135" y="11.9">3</text>
<text x="185" y="11.9">4</text>
<text x="235" y="11.9">5</text>
<text x="285" y="11.9">6</text>
<text x="10.3" y="35.9">A</text>
<text x="285.3" y="35.9">A</text>
<text x="10.3" y="85.9">B</text>
<text x="285.3" y="85.9">B</text>
<text x="10.3" y="135.9">C</text>
<text x="285.3" y="135.9">C</text>
<text x="10.3" y="185.9">D</text>
<text x="285.3" y="185.9">D</text>
<text x="35" y="199.9">1</text>
<text x="85" y="199.9">2</text>
<text x="135" y="199.9">3</text>
<text x="185" y="199.9">4</text>
<text x="235" y="199.9">5</text>
<text x="285" y="199.9">6</text>
</g>
<g font-size="1.8" fill="#006464">
<text x="19.2" y="16.6">TP6</text>
<text x="34.5" y="16.6">TP5</text>
<text x="19.5" y="19.2">TestPoint</text>
<text x="24.4" y="23.7">J1</text>
<text x="33.4" y="22.5">D_Schottky</text>
<text x="34.7" y="19.2">TestPoint</text>
<text x="85" y="22.5">AP63203WU</text>
<text x="89" y="19.9">U1</text>
<text x="107.3" y="21.6" transform="rotate(-90 107.3 21.6)">C3</text>
<text x="112.4" y="21.4" transform="rotate(-90 112.4 21.4)">0.1uF</text>
<text x="120.8" y="23.7">4.7uH</text>
<text x="122.2" y="21.2">L1</text>
<text x="145" y="21.2">+3.3V</text>
<text x="176.7" y="19.9">+3.3V</text>
<text x="260.6" y="22.5">RED LED</text>
<text x="14.5" y="25">GND</text>
<text x="37" y="25">D2</text>
<text x="83.1" y="27.6">IN</text>
<text x="94.4" y="27.6">SW</text>
<text x="177.2" y="29.3" transform="rotate(-90 177.2 29.3)">R3</text>
<text x="182.2" y="29.7" transform="rotate(-90 182.2 29.7)">330</text>
<text x="253.8" y="25">330</text>
<text x="263.1" y="24.4">D4</text>
<text x="273.7" y="28.9" transform="rotate(-90 273.7 28.9)">GND</text>
<text x="47.2" y="32.3">D1</text>
<text x="47.3" y="34.9">D_Schottky</text>
<text x="62.4" y="30.1">C1</text>
<text x="71.3" y="30.1">C2</text>
<text x="71.5" y="35.2">10uF</text>
<text x="83.1" y="32.6">EN</text>
<text x="90.8" y="34" transform="rotate(-90 90.8 34)">GND</text>
<text x="93.7" y="30.1">BST</text>
<text x="94.9" y="32.6">FB</text>
<text x="139.9" y="30.1">C4</text>
<text x="140" y="35.2">22uF</text>
<text x="148.8" y="30.1">C5</text>
<text x="148.9" y="35.2">22uF</text>
<text x="253.8" y="35.2">330</text>
<text x="254.1" y="30.1">R4</text>
<text x="260.6" y="32.6">RED LED</text>
<text x="263.1" y="34.5">D5</text>
<text x="19.3" y="36.4">+3.3V</text>
<text x="62.6" y="36.4">68uF</text>
<text x="136.5" y="41.5">GND</text>
<text x="145.4" y="41.5">GND</text>
<text x="183.1" y="38">D3</text>
<text x="183.1" y="40.6">GREEN LED</text>
<text x="254.1" y="40.3">R5</text>
<text x="273.7" y="39" transform="rotate(-90 273.7 39)">GND</text>
<text x="19.7" y="45.8" transform="rotate(-90 19.7 45.8)">R8</text>
<text x="24.8" y="46.2" transform="rotate(-90 24.8 46.2)">10k</text>
<text x="84.4" y="44.1">GND</text>
<text x="177.1" y="46.6">GND</text>
<text x="97.9" y="51.7">U2</text>
<text x="23.2" y="58">C12</text>
<text x="37.1" y="54.2">JP1</text>
<text x="37.5" y="56.8">Conn_01x02</text>
<text x="59.4" y="59.3">EN</text>
<text x="92.1" y="54.2">ESP32-S2-SOLO</text>
<text x="116" y="59.3">U0RXD/GPIO44/CLK_OUT2</text>
<text x="171.6" y="59.3">J7</text>
<text x="239.7" y="54.2">R11</text>
<text x="240.3" y="59.3">1k</text>
<text x="23.1" y="63.1">1uF</text>
<text x="39.6" y="60.6">JP2</text>
<text x="40" y="63.1">Conn_01x02</text>
<text x="116.2" y="61.8">U0TXD/GPIO43/CLK_OUT1</text>
<text x="152.6" y="63.1">+3.3V</text>
<text x="172.2" y="61.8">Micro_SD_Card_Det_Hirose_DM3AT</text>
<text x="59.4" y="66.9">GPIO0</text>
<text x="59.4" y="69.5">GPIO1/TOUCH1/ADC1_CH0</text>
<text x="119.1" y="69.5">SPIIO4/GPIO33/FSPIHD</text>
<text x="172.5" y="69.5">DAT2</text>
<text x="246" y="69.5">R12</text>
<text x="19.6" y="72">GND</text>
<text x="59.4" y="74.5">GPIO3/TOUCH3/ADC1_CH2</text>
<text x="59.4" y="72">GPIO2/TOUCH2/ADC1_CH1</text>
<text x="59.4" y="77.1">GPIO4/TOUCH4/ADC1_CH3</text>
<text x="118" y="77.1">SPIIO7/GPIO36/FSPICLK</text>
<text x="118.2" y="72">SPIIO5/GPIO34/FSPICS0</text>
<text x="120.4" y="74.5">SPIIO6/GPIO35/FSPID</text>
<text x="172.5" y="72">DAT3/CD</text>
<text x="172.5" y="74.5">CMD</text>
<text x="172.5" y="77.1">VDD</text>
<text x="227.6" y="75.8">C16</text>
<text x="236.5" y="75.8">C17</text>
<text x="246.7" y="74.5">1k</text>
<text x="273.6" y="72">GND</text>
<text x="59.4" y="79.6">GPIO5/TOUCH5/ADC1_CH4</text>
<text x="59.4" y="82.2">GPIO6/TOUCH6/ADC1_CH5</text>
<text x="119.3" y="79.6">SPIDQS/GPIO37/FSPIQ</text>
<text x="125" y="82.2">GPIO38/FSPIWP</text>
<text x="172.5" y="79.6">CLK</text>
<text x="172.5" y="82.2">VSS</text>
<text x="227.8" y="80.9">1uF</text>
<text x="236.7" y="80.9">1uF</text>
<text x="59.4" y="87.2">GPIO8/TOUCH8/ADC1_CH7</text>
<text x="59.4" y="89.8">GPIO9/TOUCH9/ADC1_CH8/FSPIHD</text>
<text x="59.4" y="84.7">GPIO7/TOUCH7/ADC1_CH6</text>
<text x="116.9" y="89.8">MTCK/GPIO39/CLK_OUT3</text>
<text x="172.5" y="89.8">DET_A</text>
<text x="172.5" y="84.7">DAT0</text>
<text x="172.5" y="87.2">DAT1</text>
<text x="230.4" y="87.2">GND</text>
<text x="239.3" y="87.2">GND</text>
<text x="59.4" y="92.3">GPIO10/TOUCH10/ADC1_CH9/FSPICS0/FSPIIO4</text>
<text x="59.4" y="94.9">GPIO11/TOUCH11/ADC2_CH0/FSPID/FSPIIO5</text>
<text x="116.8" y="92.3">MTDO/GPIO40/CLK_OUT2</text>
<text x="117.7" y="94.9">MTDI/GPIO41/CLK_OUT1</text>
<text x="172.5" y="92.3">DET_B</text>
<text x="199.5" y="92.3">SHIELD</text>
<text x="59.4" y="97.4">GPIO12/TOUCH12/ADC2_CH1/FSPICLK/FSPIIO6</text>
<text x="59.4" y="99.9">GPIO13/TOUCH13/ADC2_CH2/FSPIQ/FSPIIO7</text>
<text x="126.6" y="97.4">MTMS/GPIO42</text>
<text x="151.2" y="97.4">C9</text>
<text x="210.1" y="97.4">GND</text>
<text x="59.4" y="102.5">GPIO14/TOUCH14/ADC2_CH3/FSPIWP/FSPIDQS</text>
<text x="59.4" y="105">GPIO15/U0RTS/ADC2_CH4/XTAL_32K_P</text>
<text x="59.4" y="107.6">GPIO16/U0CTS/ADC2_CH5/XTAL_32K_N</text>
<text x="132.3" y="107.6">GPIO46</text>
<text x="132.3" y="105">GPIO45</text>
<text x="148.6" y="102.5">0.1uF</text>
<text x="263.6" y="106.9">SM04B-SRSS</text>
<text x="59.4" y="110.1">GPIO17/U1TXD/ADC2_CH6/DAC_1</text>
<text x="59.4" y="112.6">GPIO18/U1RXD/ADC2_CH7/DAC_2/CLK_OUT3</text>
<text x="153" y="111.4">GND</text>
<text x="172.9" y="111.4">+3.3V</text>
<text x="272" y="113">J6</text>
<text x="59.4" y="115.2">GPIO19/U1RTS/ADC2_CH8/CLK_OUT2/USB_D-</text>
<text x="59.4" y="117.7">GPIO20/U1CTS/ADC2_CH9/CLK_OUT1/USB_D+</text>
<text x="48.5" y="122.8">+3.3V</text>
<text x="59.4" y="120.3">GPIO21</text>
<text x="173.4" y="120.8" transform="rotate(-90 173.4 120.8)">R6</text>
<text x="178.4" y="121.2" transform="rotate(-90 178.4 121.2)">DNI</text>
<text x="39.9" y="127.9">GND</text>
<text x="59.4" y="127.9">3V3</text>
<text x="134.8" y="127.9">GND</text>
<text x="173.4" y="130.9" transform="rotate(-90 173.4 130.9)">R7</text>
<text x="178.4" y="131.3" transform="rotate(-90 178.4 131.3)">DNI</text>
<text x="180.5" y="131.7">+3.3V</text>
<text x="26" y="134.2">GND</text>
<text x="43.5" y="136.8">C13</text>
<text x="52.3" y="136.8">C6</text>
<text x="63.8" y="136.8">J4</text>
<text x="76.4" y="134.7">TP1</text>
<text x="76.6" y="137.3">TestPoint</text>
<text x="90.3" y="136.8">R1</text>
<text x="122.2" y="136.8">J9</text>
<text x="141.5" y="133">GND</text>
<text x="268.2" y="136.8">H1</text>
<text x="43.6" y="141.9">0.1uF</text>
<text x="52.4" y="141.9">10uF</text>
<text x="90.5" y="141.9">1k</text>
<text x="118" y="139.3">Conn_01x05</text>
<text x="173.3" y="139.3">GND</text>
<text x="184.3" y="140.6">C8</text>
<text x="193.2" y="140.6">C7</text>
<text x="268.5" y="139.3">MountingHole</text>
<text x="39.9" y="148.2">GND</text>
<text x="48.8" y="148.2">GND</text>
<text x="84" y="145.7">R2</text>
<text x="184.5" y="145.7">10uF</text>
<text x="193.4" y="145.7">0.1uF</text>
<text x="268.2" y="144.4">H2</text>
<text x="268.5" y="146.9">MountingHole</text>
<text x="30.8" y="155.8">J2</text>
<text x="69.8" y="153.9">GND</text>
<text x="78.9" y="152.8">TP2</text>
<text x="79.1" y="155.3">TestPoint</text>
<text x="84.1" y="150.7">1k</text>
<text x="93" y="152">C10</text>
<text x="101.9" y="152">C11</text>
<text x="180.9" y="152">GND</text>
<text x="189.8" y="152">GND</text>
<text x="268.2" y="152">H3</text>
<text x="268.5" y="154.6">MountingHole</text>
<text x="92.9" y="157.1">1uF</text>
<text x="101.8" y="157.1">1uF</text>
<text x="198.7" y="158.4">GND</text>
<text x="268.2" y="159.6">H4</text>
<text x="76.4" y="166.5">TP3</text>
<text x="89.5" y="163.4">GND</text>
<text x="98.4" y="163.4">GND</text>
<text x="131" y="163.4">+3.3V</text>
<text x="268.5" y="162.2">MountingHole</text>
<text x="30.8" y="169.8">J3</text>
<text x="63.8" y="168.5">J8</text>
<text x="76.6" y="169">TestPoint</text>
<text x="90.3" y="168.5">R9</text>
<text x="90.5" y="173.6">1k</text>
<text x="117.5" y="173">SM04B-SRSS</text>
<text x="121.2" y="171.1">J10</text>
<text x="83.5" y="177.4">R10</text>
<text x="136.5" y="175.9" transform="rotate(-90 136.5 175.9)">R13</text>
<text x="141.6" y="175.7" transform="rotate(-90 141.6 175.7)">10k</text>
<text x="144.8" y="175.9" transform="rotate(-90 144.8 175.9)">R14</text>
<text x="149.9" y="175.7" transform="rotate(-90 149.9 175.7)">10k</text>
<text x="37.4" y="182.5">GND</text>
<text x="69.8" y="185.7">GND</text>
<text x="78.9" y="184.5">TP4</text>
<text x="84.1" y="182.5">1k</text>
<text x="93" y="183.8">C14</text>
<text x="101.9" y="183.8">C15</text>
<text x="79.1" y="187.1">TestPoint</text>
<text x="92.9" y="188.8">1uF</text>
<text x="101.8" y="188.8">1uF</text>
<text x="89.5" y="195.2">GND</text>
<text x="98.4" y="195.2">GND</text>
<text x="128.8" y="195.2">GND</text>
</g>
<g font-size="1.8" fill="#840084">
<text x="114.9" y="21.6" transform="rotate(-90 114.9 21.6)">16V</text>
<text x="117.5" y="30.1">MSS6132-472</text>
<text x="71.4" y="37.7">25V</text>
<text x="140" y="37.7">6.3V</text>
<text x="148.9" y="37.7">6.3V</text>
<text x="23.2" y="65.7">6.3V</text>
<text x="227.7" y="83.4">16V</text>
<text x="236.6" y="83.4">16V</text>
<text x="150.3" y="105">16V</text>
<text x="43.4" y="144.4">16V</text>
<text x="52.3" y="144.4">25V</text>
<text x="184.4" y="148.2">16V</text>
<text x="193.3" y="148.2">16V</text>
<text x="93" y="159.6">16V</text>
<text x="101.9" y="159.6">16V</text>
<text x="93" y="191.4">16V</text>
<text x="101.9" y="191.4">16V</text>
</g>
<g font-size="1.8" fill="#a90000">
<text x="28.1" y="26.7">1</text>
<text x="28.1" y="29.2">2</text>
<text x="80.8" y="26.7">3</text>
<text x="98.6" y="26.7">5</text>
<text x="98.6" y="29.2">6</text>
<text x="80.8" y="31.7">2</text>
<text x="98.6" y="31.7">1</text>
<text x="89.9" y="36.3" transform="rotate(-90 89.9 36.3)">4</text>
<text x="30.6" y="53.3">1</text>
<text x="30.6" y="55.9">2</text>
<text x="56.7" y="58.4">3</text>
<text x="140" y="58.4">36</text>
<text x="259.9" y="55.9">1</text>
<text x="267.5" y="55.9">3</text>
<text x="34" y="64.9" transform="rotate(-90 34 64.9)">1</text>
<text x="36.6" y="64.9" transform="rotate(-90 36.6 64.9)">2</text>
<text x="140" y="61">37</text>
<text x="259.9" y="61">2</text>
<text x="267.5" y="61">4</text>
<text x="56.2" y="66">27</text>
<text x="56.2" y="71.1">38</text>
<text x="56.2" y="68.6">39</text>
<text x="140" y="68.6">24</text>
<text x="140" y="71.1">25</text>
<text x="169.1" y="68.6">1</text>
<text x="169.1" y="71.1">2</text>
<text x="259.9" y="71.1">1</text>
<text x="267.5" y="71.1">3</text>
<text x="56.2" y="73.7">15</text>
<text x="56.7" y="76.2">4</text>
<text x="140" y="73.7">28</text>
<text x="140" y="76.2">29</text>
<text x="169.1" y="73.7">3</text>
<text x="169.1" y="76.2">4</text>
<text x="259.9" y="76.2">2</text>
<text x="267.5" y="76.2">4</text>
<text x="56.7" y="78.7">5</text>
<text x="56.7" y="81.3">6</text>
<text x="56.7" y="83.8">7</text>
<text x="140" y="78.7">30</text>
<text x="140" y="81.3">31</text>
<text x="169.1" y="78.7">5</text>
<text x="169.1" y="81.3">6</text>
<text x="169.1" y="83.8">7</text>
<text x="56.2" y="86.4">12</text>
<text x="56.2" y="88.9">17</text>
<text x="140" y="88.9">32</text>
<text x="168.6" y="88.9">10</text>
<text x="169.1" y="86.4">8</text>
<text x="56.2" y="91.4">18</text>
<text x="56.2" y="94">19</text>
<text x="140" y="91.4">33</text>
<text x="140" y="94">34</text>
<text x="169.1" y="91.4">9</text>
<text x="207.9" y="91.4">11</text>
<text x="56.2" y="96.5">20</text>
<text x="56.2" y="99.1">21</text>
<text x="56.2" y="101.6">22</text>
<text x="140" y="96.5">35</text>
<text x="56.7" y="104.1">8</text>
<text x="56.7" y="106.7">9</text>
<text x="140" y="106.7">16</text>
<text x="140" y="104.1">26</text>
<text x="38.8" y="111.8">1</text>
<text x="56.2" y="109.2">10</text>
<text x="56.2" y="111.8">11</text>
<text x="265.6" y="109.2">1</text>
<text x="265.6" y="111.8">2</text>
<text x="38.8" y="114.3">2</text>
<text x="38.8" y="116.8">3</text>
<text x="38.8" y="119.4">4</text>
<text x="56.2" y="114.3">13</text>
<text x="56.2" y="116.8">14</text>
<text x="56.2" y="119.4">23</text>
<text x="265.6" y="114.3">3</text>
<text x="265.6" y="116.8">4</text>
<text x="38.8" y="121.9">5</text>
<text x="269" y="122" transform="rotate(-90 269 122)">MP</text>
<text x="27.7" y="129.6" transform="rotate(-90 27.7 129.6)">SH</text>
<text x="56.7" y="127">2</text>
<text x="140.5" y="127">1</text>
<text x="67.5" y="138.4">1</text>
<text x="67.5" y="141">2</text>
<text x="67.5" y="143.5">3</text>
<text x="125.9" y="142.2">1</text>
<text x="125.9" y="144.8">2</text>
<text x="125.9" y="147.3">3</text>
<text x="125.9" y="149.9">4</text>
<text x="125.9" y="152.4">5</text>
<text x="34.4" y="157.5">1</text>
<text x="34.4" y="160">2</text>
<text x="34.4" y="162.6">3</text>
<text x="34.4" y="171.4">1</text>
<text x="34.4" y="174">2</text>
<text x="67.5" y="170.2">1</text>
<text x="67.5" y="172.7">2</text>
<text x="34.4" y="176.5">3</text>
<text x="67.5" y="175.3">3</text>
<text x="125.9" y="175.3">1</text>
<text x="125.9" y="177.8">2</text>
<text x="125.9" y="180.3">3</text>
<text x="125.9" y="182.9">4</text>
<text x="122.9" y="188" transform="rotate(-90 122.9 188)">MP</text>
</g>
<g font-size="1.8" fill="#0f0f0f">
<text x="50.8" y="26.6">VPWR</text>
<text x="228.6" y="34.2">LEDA</text>
<text x="228.6" y="36.7">LEDB</text>
<text x="33" y="49.4">~{RST}</text>
<text x="223.5" y="55.8">VOLUP</text>
<text x="48.3" y="65.9">BOOT</text>
<text x="143.5" y="71">~{SDCS}</text>
<text x="143.5" y="68.5">SDDET</text>
<text x="223.5" y="71">VOLDN</text>
<text x="29.2" y="73.6">EN3</text>
<text x="29.2" y="76.1">I2S_SD</text>
<text x="143.5" y="73.6">SDMOSI</text>
<text x="143.5" y="76.1">SDCLK</text>
<text x="29.2" y="83.7">I2S_LRCLK</text>
<text x="29.2" y="81.2">I2S_BCLK</text>
<text x="29.2" y="78.6">I2S_DATA</text>
<text x="146" y="83.7">SDMISO</text>
<text x="29.2" y="88.8">EN1</text>
<text x="48.3" y="86.3">AUX5</text>
<text x="29.2" y="91.3">EN2</text>
<text x="29.2" y="93.9">LEDA</text>
<text x="29.2" y="99">VOLDN</text>
<text x="29.2" y="101.5">VOLUP</text>
<text x="29.2" y="96.4">LEDB</text>
<text x="48.3" y="104">AUX1</text>
<text x="48.3" y="106.6">AUX2</text>
<text x="48.3" y="109.1">AUX3</text>
<text x="48.3" y="111.7">AUX4</text>
<text x="47" y="116.7">D+</text>
<text x="48.3" y="119.3">EN4</text>
<text x="189.2" y="119.3">I2S_DATA</text>
<text x="189.2" y="116.7">I2S_BCLK</text>
<text x="189.2" y="114.2">I2S_SD</text>
<text x="182.9" y="124.4">GAIN_SLOT</text>
<text x="189.2" y="126.9">I2S_LRCLK</text>
<text x="269.2" y="126.9">MPJ6</text>
<text x="104.1" y="138.3">EN1</text>
<text x="131.2" y="142.1">AUX1</text>
<text x="104.1" y="147.2">EN2</text>
<text x="131.2" y="147.2">AUX3</text>
<text x="131.2" y="144.7">AUX2</text>
<text x="131.2" y="149.8">AUX4</text>
<text x="131.2" y="152.3">AUX5</text>
<text x="43.2" y="157.4">VPWR</text>
<text x="104.1" y="170.1">EN3</text>
<text x="104.1" y="179">EN4</text>
<text x="149.9" y="180.2">AUX1</text>
<text x="149.9" y="182.8">AUX2</text>
</g>
<g font-size="1.8" fill="#0000c2">
<text x="116.7" y="176.4">GND</text>
<text x="116.9" y="179">VCC</text>
<text x="116.9" y="181.5">SDA</text>
<text x="117.1" y="184">SCL</text>
</g>
<g font-size="1.1" fill="#006464">
<text x="117.2" y="26.7">1</text>
<text x="128.6" y="26.7">2</text>
</g>
<g font-size=".5" fill="#840000">
<text x="268" y="118.9">Mounting</text>
<text x="122" y="185">Mounting</text>
</g>
</svg>
